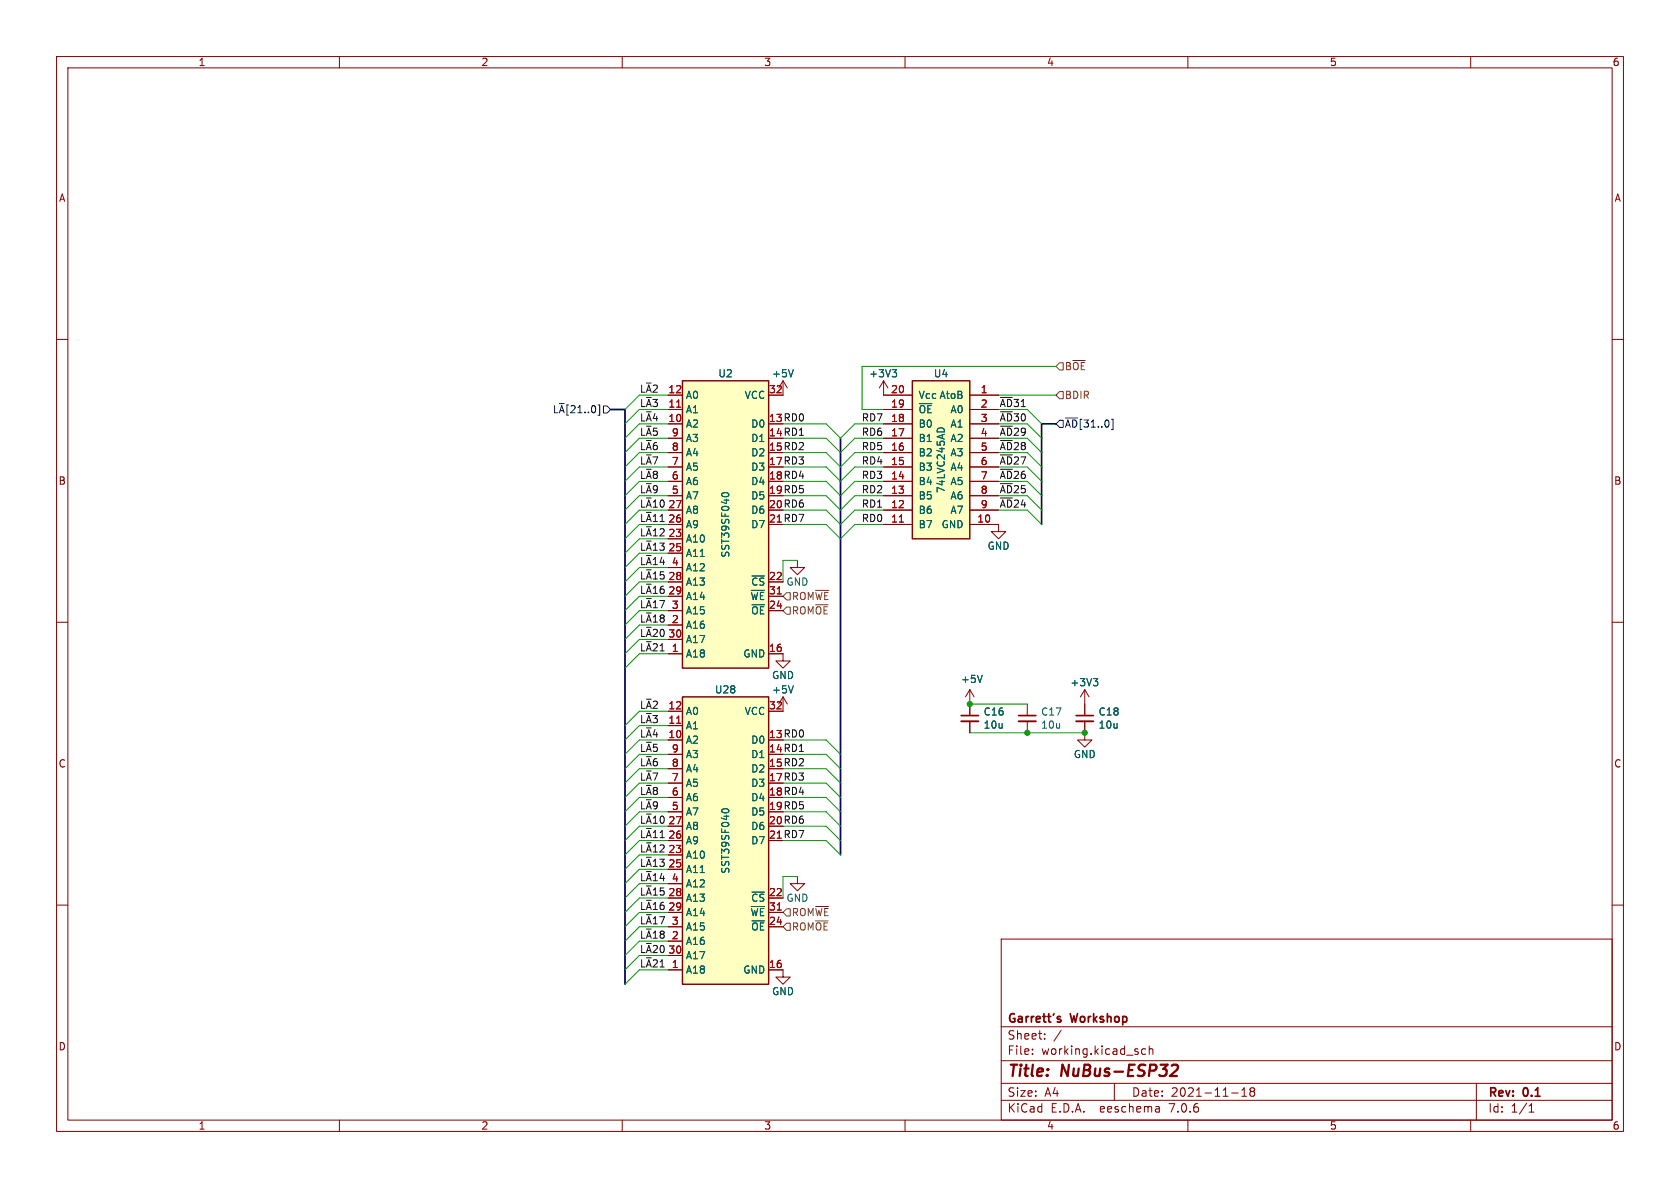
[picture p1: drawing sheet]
<svg xmlns="http://www.w3.org/2000/svg" width="297mm" height="210mm" viewBox="0 0 297 210" stroke-linecap="round" stroke-linejoin="round" font-family="sans-serif">
<g fill="none" stroke="#840000" stroke-width=".18">
<path d="M10 10h277v190h-277zM12 12h273v186h-273zM60 10v2M110 10v2M160 10v2M210 10v2M260 10v2M10 60h2M285 60h2M118.1 69.9h2.5M118.1 77.5h2.5M118.1 74.9h2.5"/>
<path d="M118.1 72.4h2.5M138.4 67.3v2.6h-2.5M138.4 67.3l-.7 1.3M138.4 67.3l.8 1.3M156.2 67.3l-.8 1.3M156.2 67.3v2.6h5.1M156.2 67.3l.8 1.3M156.2 77.5h5.1M156.2 74.9h5.1M156.2 72.4h5.1M171.4 69.9h5.1M171.4 77.5h5.1"/>
<path d="M171.4 74.9h5.1M171.4 72.4h5.1M118.1 92.7h2.5M118.1 90.2h2.5M118.1 87.6h2.5M118.1 85.1h2.5M118.1 82.6h2.5M118.1 80h2.5M118.1 95.3h2.5M118.1 97.8h2.5M141 99.1v1.2h1.2l-1.2 1.3-1.3-1.3h1.3M156.2 92.7h5.1"/>
<path d="M156.2 90.2h5.1M156.2 87.6h5.1M156.2 85.1h5.1M156.2 82.6h5.1M156.2 80h5.1M171.4 92.7h5.1v1.3h1.3l-1.3 1.3-1.2-1.3h1.2M171.4 90.2h5.1M171.4 87.6h5.1M171.4 85.1h5.1M171.4 82.6h5.1M171.4 80h5.1M10 110h2"/>
<path d="M118.1 115.6h2.5M118.1 110.5h2.5M118.1 102.9h2.5M118.1 108h2.5M118.1 105.4h2.5M118.1 113h2.5M118.1 100.3h2.5M135.9 115.6h2.5v1.2h1.3l-1.3 1.3-1.2-1.3h1.2M135.9 102.9h2.5M135.9 108h2.5M135.9 105.4h2.5M285 110h2"/>
<path d="M118.1 125.7h2.5M118.1 130.8h2.5M118.1 128.3h2.5M118.1 138.4h2.5M118.1 135.9h2.5M118.1 133.4h2.5M138.4 123.2l-.7 1.3M138.4 123.2v2.5h-2.5M138.4 123.2l.8 1.3M171.4 121.9v4.6M171.4 127.5v2M171.4 121.9l-.7 1.3"/>
<path d="M171.4 121.9l.8 1.3M181.6 124.5v2M181.6 127.5v2M191.8 127.5v3.3h1.2l-1.2 1.3-1.3-1.3h1.3M191.8 121.9v4.6M191.8 121.9l.7 1.3M191.8 121.9l-.8 1.3M10 160h2M118.1 158.8h2.5M118.1 151.1h2.5M118.1 153.7h2.5M118.1 148.6h2.5"/>
<path d="M118.1 146.1h2.5M118.1 156.2h2.5M118.1 143.5h2.5M118.1 141h2.5M135.9 158.8h2.5M141 154.9v1.3h1.2l-1.2 1.3-1.3-1.3h1.3M285 160h2M118.1 171.5h2.5M118.1 166.4h2.5M118.1 163.8h2.5M118.1 161.3h2.5M118.1 168.9h2.5"/>
<path d="M135.9 171.5h2.5v1.2h1.3l-1.3 1.3-1.2-1.3h1.2M135.9 163.8h2.5M135.9 161.3h2.5M177 166h108v32h-108zM60 198v2M110 198v2M160 198v2M177 194.5h108M177 191.5h108M177 187.5h108M177 181.5h108M182.5 186.3v.1"/>
<path d="M182.5 185.5v.1M184.7 183.6v.1M184.7 182.8v.1M187.6 182.1l-1.3 2M197 191.5v3M202.5 185.5l-.4-.1-.3 .3v.4l.2 .2h.5M203.2 185.5l.2-.1 .3 .1 .1 .9M203.2 184.9v1.5M204.9 195.7l.1 .9M205 196.5l-.2 .1M205 196h-.2M210 198v2"/>
<path d="M217.7 193.2h1.2M219.5 193.8h.9M219.5 192.7l.5-.4v1.5M221.2 192.9l-.2 .3v.3l.2 .3 .5-.1 .1-.2-.1-.4-.2-.2M221.2 192.9l-.2-.2 .2-.4 .5 .1 .1 .2-.3 .3M221.2 192.9h.3M260 198v2M261 191.5v6.5M270.3 196.6h.9M270.3 195.5l.4-.4v1.5"/>
</g>
<path d="M207.3 188.3l.6-.1a.45 .45 0 0 1 .3 .6l-.1 .3-1.3 1.1h1.3" fill="none" stroke="#840000" stroke-width=".4"/>
<path d="M169.9 126.5h3.1M180.1 126.5h3M190.2 126.5h3.1M187.1 179.7l.4 .1M187.1 180.2l.4 .1 .1 .2-.3 .2h-.2" fill="none" stroke="#840000" stroke-width=".3"/>
<path d="M169.9 127.5h3.1M180.1 127.5h3M190.2 127.5h3.1" fill="none" stroke="#840000" stroke-width=".33"/>
<path d="M140.2 65.3l-.4 1.3M157.7 65.3h.8l-.4 .5M158.3 65.8l.2 .3v.3l-.2 .2M165.7 76a.68 .68 0 0 1 .6-.4 .68 .68 0 0 1 .6 .4M127.6 87.5a.68 .68 0 0 1 .6-.4 .68 .68 0 0 1 .6 .4M173.6 119.4l-.4 1.2M193.3 120h.8l-.5 .4M140.2 121.2l-.4 1.3M193.8 120.4l.3 .3v.3l-.3 .2M127.6 143.4a.68 .68 0 0 1 .6-.5 .68 .68 0 0 1 .6 .5" fill="none" stroke="#006464" stroke-width=".18"/>
<g fill="#ffffc2" stroke="#ffffc2" stroke-width=".18">
<path d="M161.3 67.3h10.1v28h-10.1z"/>
<path d="M120.6 123.2h15.3v50.8h-15.3z"/>
<path d="M120.6 67.3h15.3v50.8h-15.3z"/>
</g>
<path d="M120.6 67.3h15.3v50.8h-15.3zM161.3 67.3h10.1v28h-10.1zM120.6 123.2h15.3v50.8h-15.3z" fill="none" stroke="#840000" stroke-width=".25"/>
<path d="M119.6 72h.7M159 92.3h.7M119.6 127.9h.7" fill="none" stroke="#a90000" stroke-width=".18"/>
<path d="M186.7 64.8l.6-.7h.7v1.3h-.7zM186.7 69.9l.6-.7h.7v1.3h-.7zM139.1 104.8h.6v1.2h-.6l-.7-.6zM139.1 107.3h.6v1.3h-.6l-.7-.6zM139.1 163.2h.6v1.3h-.6l-.7-.7zM139.1 160.7h.6v1.2h-.6l-.7-.6z" fill="none" stroke="#725600" stroke-width=".18"/>
<path d="M98.9 71.3h.8M106.7 71.8h.6l.6 .6-.6 .6h-.6zM187.3 74.3h.7v1.3h-.7l-.6-.7zM188.4 73.9h2.1" fill="none" stroke="#000084" stroke-width=".18"/>
<path d="M107.9 72.4h2.6v101.6M148.6 77.5v73.6M186.7 74.9h-2.6v17.8" fill="none" stroke="#000084" stroke-width=".3"/>
<g fill="none" stroke="#009600" stroke-width=".18">
<path d="M118.1 74.9h-5.1l-2.5 2.6M118.1 77.5h-5.1l-2.5 2.5M118.1 72.4h-5.1l-2.5 2.5M118.1 69.9h-5.1l-2.5 2.5M138.4 74.9h7.6l2.6 2.6 2.5-2.6h5.1M138.4 77.5h7.6l2.6 2.5 2.5-2.5h5.1M176.5 74.9h5.1l2.5 2.6M176.5 77.5h5.1l2.5 2.5M176.5 72.4h5.1l2.5 2.5M176.5 69.9h10.2M186.7 64.8h-34.3v7.6h3.8M118.1 87.6h-5.1l-2.5 2.6"/>
<path d="M118.1 85.1h-5.1l-2.5 2.5M118.1 80h-5.1l-2.5 2.6M118.1 82.6h-5.1l-2.5 2.5M118.1 90.2h-5.1l-2.5 2.5M118.1 92.7h-5.1l-2.5 2.6M118.1 95.3h-5.1l-2.5 2.5M118.1 97.8h-5.1l-2.5 2.5M138.4 87.6h7.6l2.6 2.6 2.5-2.6h5.1M138.4 85.1h7.6l2.6 2.5 2.5-2.5h5.1M138.4 80h7.6l2.6 2.6 2.5-2.6h5.1M138.4 82.6h7.6l2.6 2.5 2.5-2.5h5.1M138.4 90.2h7.6l2.6 2.5 2.5-2.5h5.1"/>
<path d="M138.4 92.7h7.6l2.6 2.6 2.5-2.6h5.1M141 99.1h-2.6v3.8M176.5 87.6h5.1l2.5 2.6M176.5 85.1h5.1l2.5 2.5M176.5 80h5.1l2.5 2.6M176.5 82.6h5.1l2.5 2.5M176.5 90.2h5.1l2.5 2.5M118.1 102.9h-5.1l-2.5 2.5M118.1 100.3h-5.1l-2.5 2.6M118.1 105.4h-5.1l-2.5 2.6M118.1 110.5h-5.1l-2.5 2.5M118.1 115.6h-5.1l-2.5 2.5"/>
<path d="M118.1 113h-5.1l-2.5 2.6M118.1 108h-5.1l-2.5 2.5M118.1 138.4h-5.1l-2.5 2.6M118.1 135.9h-5.1l-2.5 2.5M118.1 130.8h-5.1l-2.5 2.6M118.1 125.7h-5.1l-2.5 2.6M118.1 128.3h-5.1l-2.5 2.5M118.1 133.4h-5.1l-2.5 2.5M138.4 138.4h7.6l2.6 2.6M138.4 135.9h7.6l2.6 2.5M138.4 130.8h7.6l2.6 2.6M138.4 133.4h7.6l2.6 2.5"/>
<path d="M171.4 124.5h10.2M171.4 129.5h20.4M118.1 143.5h-5.1l-2.5 2.6M118.1 141h-5.1l-2.5 2.5M118.1 148.6h-5.1l-2.5 2.5M118.1 146.1h-5.1l-2.5 2.5M118.1 151.1h-5.1l-2.5 2.6M118.1 153.7h-5.1l-2.5 2.5M118.1 158.8h-5.1l-2.5 2.5M118.1 156.2h-5.1l-2.5 2.6M138.4 143.5h7.6l2.6 2.6M138.4 141h7.6l2.6 2.5"/>
<path d="M138.4 148.6h7.6l2.6 2.5M138.4 146.1h7.6l2.6 2.5M141 154.9h-2.6v3.9M118.1 171.5h-5.1l-2.5 2.5M118.1 168.9h-5.1l-2.5 2.6M118.1 161.3h-5.1l-2.5 2.5M118.1 163.8h-5.1l-2.5 2.6M118.1 166.4h-5.1l-2.5 2.5"/>
</g>
<g fill="#009600" stroke="#009600" stroke-width=".18">
<circle cx="171.4" cy="124.5" r=".46"/>
<circle cx="181.6" cy="129.5" r=".46"/>
<circle cx="191.8" cy="129.5" r=".46"/>
</g>
<g font-size="2.8" fill="#840000">
<text x="178" y="190.9">Title:</text>
<text x="187.7" y="190.9">NuBus-ESP32</text>
</g>
<g font-size="2.1" fill="#840000">
<text x="178" y="184">Sheet:</text>
<text x="178" y="181.2">Garrett's</text>
<text x="189.4" y="181.2">Workshop</text>
<text x="178" y="186.7">File:</text>
<text x="184.1" y="186.7">working.kicad_sch</text>
<text x="178" y="196.9">KiCad</text>
<text x="178" y="194.1">Size:</text>
<text x="184.7" y="194.1">A4</text>
<text x="185.7" y="196.9">E.D.A.</text>
<text x="194.6" y="196.9">eeschema</text>
<text x="200" y="194.1">Date:</text>
<text x="207" y="196.9">7.0.6</text>
<text x="207" y="194.1">2021-11-18</text>
<text x="263" y="194.3">Rev:</text>
<text x="263" y="196.9">Id:</text>
<text x="267.1" y="196.9">1/1</text>
<text x="269.4" y="194.3">0.1</text>
</g>
<g font-size="1.8" fill="#840000">
<text x="35" y="11.9">1</text>
<text x="85" y="11.9">2</text>
<text x="135" y="11.9">3</text>
<text x="185" y="11.9">4</text>
<text x="235" y="11.9">5</text>
<text x="285" y="11.9">6</text>
<text x="10.3" y="35.9">A</text>
<text x="285.3" y="35.9">A</text>
<text x="135.8" y="74.7">13 RD0</text>
<text x="135.8" y="77.2">14 RD1</text>
<text x="135.8" y="79.8">15 RD2</text>
<text x="135.8" y="82.3">17 RD3</text>
<text x="10.3" y="85.9">B</text>
<text x="135.8" y="84.8">18 RD4</text>
<text x="135.8" y="87.4">19 RD5</text>
<text x="135.8" y="89.9">20 RD6</text>
<text x="285.3" y="85.9">B</text>
<text x="135.8" y="130.6">13 RD0</text>
<text x="10.3" y="135.9">C</text>
<text x="135.8" y="133.1">14 RD1</text>
<text x="135.8" y="135.6">15 RD2</text>
<text x="285.3" y="135.9">C</text>
<text x="135.8" y="138.2">17 RD3</text>
<text x="135.8" y="140.7">18 RD4</text>
<text x="135.8" y="143.3">19 RD5</text>
<text x="135.8" y="145.8">20 RD6</text>
<text x="10.3" y="185.9">D</text>
<text x="285.3" y="185.9">D</text>
<text x="35" y="199.9">1</text>
<text x="85" y="199.9">2</text>
<text x="135" y="199.9">3</text>
<text x="185" y="199.9">4</text>
<text x="235" y="199.9">5</text>
<text x="285" y="199.9">6</text>
</g>
<g font-size="1.8" fill="#725600">
<text x="188.2" y="65.6">B~{OE}</text>
<text x="188.2" y="70.7">BDIR</text>
<text x="139.9" y="106.3">ROM~{WE}</text>
<text x="139.9" y="108.8">ROM~{OE}</text>
<text x="139.9" y="164.7">ROM~{OE}</text>
<text x="139.9" y="162.2">ROM~{WE}</text>
</g>
<g font-size="1.8" fill="#0f0f0f">
<text x="113" y="69.5">L~{A}212</text>
<text x="113" y="77.1">L~{A}59</text>
<text x="113" y="72">L~{A}311</text>
<text x="113" y="74.6">L~{A}410</text>
<text x="152.3" y="74.6">RD7</text>
<text x="152.3" y="77.1">RD6</text>
<text x="176.6" y="77.1">~{AD}29</text>
<text x="176.6" y="72">~{AD}31</text>
<text x="176.6" y="74.6">~{AD}30</text>
<text x="113" y="79.7">L~{A}68</text>
<text x="113" y="82.2">L~{A}77</text>
<text x="152.3" y="82.2">RD4</text>
<text x="152.3" y="79.7">RD5</text>
<text x="176.6" y="79.7">~{AD}28</text>
<text x="176.6" y="82.2">~{AD}27</text>
<text x="113" y="84.7">L~{A}86</text>
<text x="113" y="89.8">L~{A}10</text>
<text x="113" y="87.3">L~{A}95</text>
<text x="152.3" y="84.7">RD3</text>
<text x="152.3" y="89.8">RD1</text>
<text x="152.3" y="87.3">RD2</text>
<text x="176.6" y="89.8">~{AD}24</text>
<text x="176.6" y="84.7">~{AD}26</text>
<text x="176.6" y="87.3">~{AD}25</text>
<text x="113" y="92.4">L~{A}11</text>
<text x="113" y="94.9">L~{A}12</text>
<text x="152.3" y="92.4">RD0</text>
<text x="113" y="100">L~{A}144</text>
<text x="113" y="97.4">L~{A}13</text>
<text x="113" y="107.6">L~{A}173</text>
<text x="113" y="102.5">L~{A}15</text>
<text x="113" y="105.1">L~{A}16</text>
<text x="113" y="112.7">L~{A}20</text>
<text x="113" y="110.1">L~{A}182</text>
<text x="113" y="115.2">L~{A}211</text>
<text x="113" y="125.4">L~{A}212</text>
<text x="113" y="127.9">L~{A}311</text>
<text x="113" y="130.5">L~{A}410</text>
<text x="113" y="135.5">L~{A}68</text>
<text x="113" y="133">L~{A}59</text>
<text x="113" y="138.1">L~{A}77</text>
<text x="113" y="140.6">L~{A}86</text>
<text x="113" y="143.2">L~{A}95</text>
<text x="113" y="145.7">L~{A}10</text>
<text x="113" y="148.2">L~{A}11</text>
<text x="113" y="155.9">L~{A}144</text>
<text x="113" y="153.3">L~{A}13</text>
<text x="113" y="150.8">L~{A}12</text>
<text x="113" y="160.9">L~{A}16</text>
<text x="113" y="158.4">L~{A}15</text>
<text x="113" y="163.5">L~{A}173</text>
<text x="113" y="166">L~{A}182</text>
<text x="113" y="171.1">L~{A}211</text>
<text x="113" y="168.6">L~{A}20</text>
</g>
<g font-size="1.8" fill="#a90000">
<text x="118.1" y="69.6">12</text>
<text x="135.8" y="69.6">32</text>
<text x="157.4" y="69.6">20</text>
<text x="173.3" y="69.6">1</text>
<text x="118.1" y="74.7">10</text>
<text x="118.1" y="72.1">11</text>
<text x="118.7" y="77.2">9</text>
<text x="135.8" y="74.7">13</text>
<text x="135.8" y="77.2">14</text>
<text x="157.4" y="77.2">17</text>
<text x="157.4" y="74.7">18</text>
<text x="157.4" y="72.1">19</text>
<text x="173.3" y="72.1">2</text>
<text x="173.3" y="74.7">3</text>
<text x="173.3" y="77.2">4</text>
<text x="118.7" y="82.3">7</text>
<text x="118.7" y="79.8">8</text>
<text x="135.8" y="79.8">15</text>
<text x="135.8" y="82.3">17</text>
<text x="157.4" y="82.3">15</text>
<text x="157.4" y="79.8">16</text>
<text x="173.3" y="79.8">5</text>
<text x="173.3" y="82.3">6</text>
<text x="118.1" y="89.9">27</text>
<text x="118.7" y="87.4">5</text>
<text x="118.7" y="84.8">6</text>
<text x="135.8" y="84.8">18</text>
<text x="135.8" y="87.4">19</text>
<text x="135.8" y="89.9">20</text>
<text x="157.4" y="89.9">12</text>
<text x="157.4" y="87.4">13</text>
<text x="157.4" y="84.8">14</text>
<text x="173.3" y="84.8">7</text>
<text x="173.3" y="87.4">8</text>
<text x="173.3" y="89.9">9</text>
<text x="118.1" y="95">23</text>
<text x="118.1" y="92.5">26</text>
<text x="135.8" y="92.5">21 RD7</text>
<text x="135.8" y="92.5">21</text>
<text x="157.4" y="92.5">11</text>
<text x="172.7" y="92.5">10</text>
<text x="118.1" y="97.5">25</text>
<text x="118.7" y="100.1">4</text>
<text x="118.1" y="102.6">28</text>
<text x="118.1" y="105.2">29</text>
<text x="118.7" y="107.7">3</text>
<text x="132.6" y="106.3">~{WE}</text>
<text x="135.8" y="102.6">22</text>
<text x="135.8" y="107.7">24</text>
<text x="135.8" y="105.2">31</text>
<text x="118.1" y="112.8">30</text>
<text x="118.7" y="110.2">2</text>
<text x="118.7" y="115.3">1</text>
<text x="135.8" y="115.3">16</text>
<text x="118.1" y="125.5">12</text>
<text x="135.8" y="125.5">32</text>
<text x="118.1" y="130.6">10</text>
<text x="118.1" y="128">11</text>
<text x="135.8" y="130.6">13</text>
<text x="118.7" y="135.6">8</text>
<text x="118.7" y="133.1">9</text>
<text x="135.8" y="133.1">14</text>
<text x="135.8" y="135.6">15</text>
<text x="118.7" y="143.3">5</text>
<text x="118.7" y="140.7">6</text>
<text x="118.7" y="138.2">7</text>
<text x="135.8" y="138.2">17</text>
<text x="135.8" y="140.7">18</text>
<text x="135.8" y="143.3">19</text>
<text x="118.1" y="148.3">26</text>
<text x="118.1" y="145.8">27</text>
<text x="135.8" y="148.3">21 RD7</text>
<text x="135.8" y="145.8">20</text>
<text x="135.8" y="148.3">21</text>
<text x="118.1" y="150.9">23</text>
<text x="118.1" y="153.4">25</text>
<text x="118.7" y="156">4</text>
<text x="118.1" y="158.5">28</text>
<text x="118.1" y="161">29</text>
<text x="135.8" y="158.5">22</text>
<text x="135.8" y="161">31</text>
<text x="118.7" y="166.1">2</text>
<text x="118.7" y="163.6">3</text>
<text x="132.6" y="162.2">~{WE}</text>
<text x="135.8" y="163.6">24</text>
<text x="118.1" y="168.7">30</text>
<text x="118.7" y="171.2">1</text>
<text x="135.8" y="171.2">16</text>
</g>
<g font-size="1.8" fill="#006464">
<text x="121.2" y="70.7">A0</text>
<text x="126.9" y="66.9">U2</text>
<text x="131.6" y="70.7">VCC</text>
<text x="136.4" y="66.9">+5V</text>
<text x="153.6" y="66.9">+3V3</text>
<text x="162.3" y="70.7">Vcc AtoB</text>
<text x="165" y="66.9">U4</text>
<text x="121.2" y="75.8">A2</text>
<text x="121.2" y="73.3">A1</text>
<text x="132.7" y="75.8">D0</text>
<text x="162.3" y="75.8">B0</text>
<text x="162.3" y="73.3">~{OE} A0</text>
<text x="167.9" y="75.8">A1</text>
<text x="121.2" y="83.4">A5</text>
<text x="121.2" y="80.9">A4</text>
<text x="121.2" y="78.3">A3</text>
<text x="132.7" y="78.3">D1</text>
<text x="132.7" y="80.9">D2</text>
<text x="132.7" y="83.4">D3</text>
<text x="162.3" y="83.4">B3</text>
<text x="162.3" y="80.9">B2</text>
<text x="162.3" y="78.3">B1</text>
<text x="167.9" y="78.3">A2</text>
<text x="167.9" y="80.9">A3</text>
<text x="167.9" y="83.4">A4</text>
<text x="121.2" y="88.5">A7</text>
<text x="121.2" y="86">A6</text>
<text x="132.7" y="86">D4</text>
<text x="132.7" y="88.5">D5</text>
<text x="162.3" y="88.5">B5</text>
<text x="162.3" y="86">B4</text>
<text x="167.2" y="87.3" transform="rotate(-90 167.2 87.3)">74LVC245AD</text>
<text x="167.9" y="86">A5</text>
<text x="167.9" y="88.5">A6</text>
<text x="121.2" y="93.6">A9</text>
<text x="121.2" y="91">A8</text>
<text x="132.7" y="91">D6</text>
<text x="132.7" y="93.6">D7</text>
<text x="162.3" y="93.6">B7</text>
<text x="162.3" y="91">B6</text>
<text x="166.4" y="93.6">GND</text>
<text x="167.9" y="91">A7</text>
<text x="121.2" y="96.1">A10</text>
<text x="121.2" y="98.7">A11</text>
<text x="121.2" y="101.2">A12</text>
<text x="129.1" y="98.7" transform="rotate(-90 129.1 98.7)">SST39SF040</text>
<text x="174.5" y="97.4">GND</text>
<text x="121.2" y="103.7">A13</text>
<text x="121.2" y="106.3">A14</text>
<text x="132.7" y="103.7">~{CS}</text>
<text x="138.9" y="103.7">GND</text>
<text x="121.2" y="111.4">A16</text>
<text x="121.2" y="108.8">A15</text>
<text x="121.2" y="113.9">A17</text>
<text x="132.7" y="108.8">~{OE}</text>
<text x="121.2" y="116.4">A18</text>
<text x="131.3" y="116.4">GND</text>
<text x="126.3" y="122.8">U28</text>
<text x="136.4" y="120.2">GND</text>
<text x="136.4" y="122.8">+5V</text>
<text x="169.8" y="120.9">+5V</text>
<text x="189.1" y="121.5">+3V3</text>
<text x="121.2" y="131.7">A2</text>
<text x="121.2" y="129.1">A1</text>
<text x="121.2" y="126.6">A0</text>
<text x="131.6" y="126.6">VCC</text>
<text x="132.7" y="131.7">D0</text>
<text x="173.8" y="126.7">C16</text>
<text x="173.8" y="129">10u</text>
<text x="184" y="126.7">C17</text>
<text x="184" y="129">10u</text>
<text x="194.1" y="126.7">C18</text>
<text x="194.1" y="129">10u</text>
<text x="121.2" y="136.8">A4</text>
<text x="121.2" y="134.2">A3</text>
<text x="132.7" y="134.2">D1</text>
<text x="132.7" y="136.8">D2</text>
<text x="189.7" y="134.2">GND</text>
<text x="121.2" y="141.8">A6</text>
<text x="121.2" y="139.3">A5</text>
<text x="132.7" y="139.3">D3</text>
<text x="132.7" y="141.8">D4</text>
<text x="121.2" y="149.5">A9</text>
<text x="121.2" y="146.9">A8</text>
<text x="121.2" y="144.4">A7</text>
<text x="132.7" y="144.4">D5</text>
<text x="132.7" y="146.9">D6</text>
<text x="132.7" y="149.5">D7</text>
<text x="121.2" y="152">A10</text>
<text x="121.2" y="154.5">A11</text>
<text x="129.1" y="154.6" transform="rotate(-90 129.1 154.6)">SST39SF040</text>
<text x="121.2" y="159.6">A13</text>
<text x="121.2" y="157.1">A12</text>
<text x="132.7" y="159.6">~{CS}</text>
<text x="138.9" y="159.6">GND</text>
<text x="121.2" y="167.2">A16</text>
<text x="121.2" y="162.2">A14</text>
<text x="121.2" y="164.7">A15</text>
<text x="132.7" y="164.7">~{OE}</text>
<text x="121.2" y="172.3">A18</text>
<text x="121.2" y="169.8">A17</text>
<text x="131.3" y="172.3">GND</text>
<text x="136.4" y="176.1">GND</text>
</g>
<g font-size="1.8" fill="#000084">
<text x="97.6" y="73.3">L~{A}[21..0]</text>
<text x="188.2" y="75.8">~{AD}[31..0]</text>
</g>
</svg>
